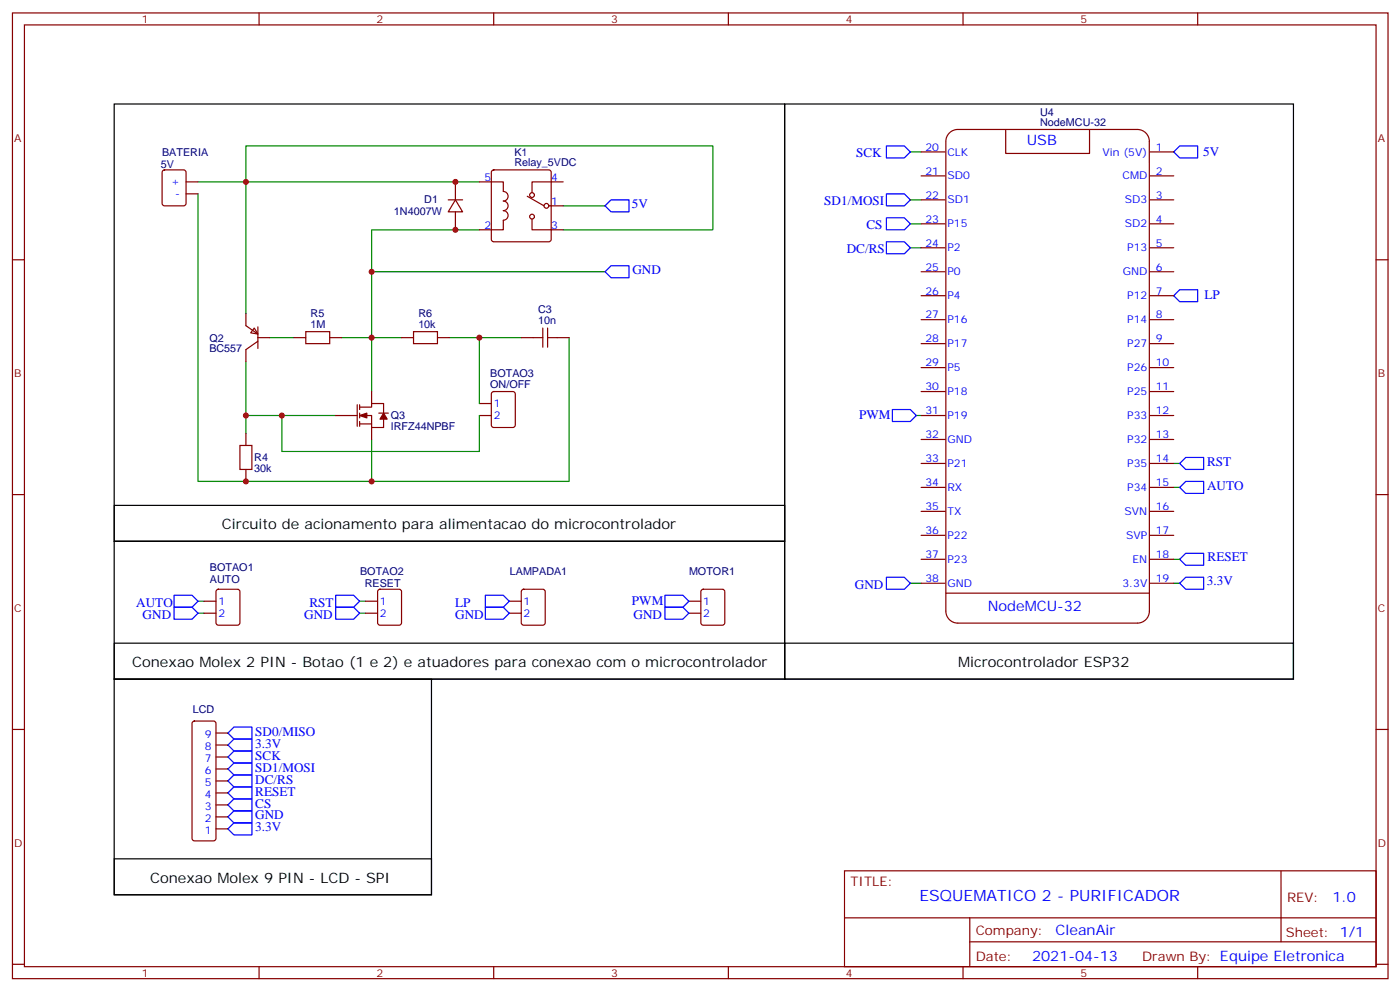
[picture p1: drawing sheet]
<svg xmlns="http://www.w3.org/2000/svg" width="413mm" height="292mm" viewBox="0 0 413 292" stroke-linecap="round" stroke-linejoin="round" font-family="sans-serif">
<g fill="none" stroke="#870000" stroke-width=".35">
<path d="M3.7 3.8h405.3v284.3h-405.3zM7.2 7.3h398.3v277.3h-398.3zM76.3 3.8v3.5M145.5 3.8v3.5M214.6 3.8v3.5M283.8 3.8v3.5M352.9 3.8v3.5M296.4 38.1v7.1h24.6v-7.1M48 50.2l.5-.2h5.6l.7 .5v9.4l-.4 .7h-5.9l-.7-.5v-9.4zM54.8 53.6h3.5M54.8 57.1h3.5M132.1 58.8h4.2"/>
<path d="M134.2 58.8l2.1 3.6h-4.2zM134.2 53.6v5.2M141.3 53.6h7v2.8a1.41 1.41 0 0 1 1.4 1.4 1.41 1.41 0 0 1-1.4 1.4 1.41 1.41 0 0 1 1.4 1.4 1.41 1.41 0 0 1-1.4 1.4 1.41 1.41 0 0 1 1.4 1.4 1.41 1.41 0 0 1-1.4 1.4v2.9h-7M145 50.2l.5-.2h16.2l.5 .2 .2 .5v19.8l-.2 .5-.5 .2h-16.2l-.5-.2-.2-.5v-19.8zM155.4 57.8l4.9 2.8M165.9 53.6h-9.1v3.1M271.4 58.8h7.1M271.4 51.8h7.1M271.4 44.7h7.1M278.7 41.6a3.5 3.5 0 0 1 3.5-3.5h53a3.5 3.5 0 0 1 3.5 3.5v138.4M278.7 41.8v138.1M338.8 58.8h7.1"/>
<path d="M338.8 51.8h7.1M338.8 44.7h7.1M3.7 76.5h3.5M134.2 62.4v5.3M156.8 64.5v3.2h9.1M161.7 60.6h4.2M271.4 73h7.1M271.4 65.9h7.1M338.8 73h7.1M338.8 65.9h7.1M405.5 76.5h3.5M72.5 92.4v3.5l3.5 2.5"/>
<path d="M74.9 96.6l1.1 1.8-2.1-.4zM76 99.4h3.5M76 96.2v6.4M86.6 99.4h3.5M90.1 97.6h7.1v3.6h-7.1zM97.2 99.4h3.5M118.3 99.4h3.5M121.8 97.6h7.1v3.6h-7.1zM128.9 99.4h3.5M153.6 99.4h6.3M159.9 96.6v5.6M161.4 99.4h6.3"/>
<path d="M161.4 96.6v5.6M271.4 94.1h7.1M271.4 87.1h7.1M271.4 80h7.1M338.8 94.1h7.1M338.8 87.1h7.1M338.8 80h7.1M76 100.5l-3.5 2.4v3.6M105.3 119.2v6.3M106 119.9h3.5v-1.1h3.5v2.8M106 119.2v1.4M109.5 115.3v3.5"/>
<path d="M141.3 118.8h3.5M145 115.5l.5-.2h5.6l.7 .4v9.5l-.4 .6-5.9 .1-.7-.5v-9.4zM271.4 115.3h7.1M271.4 108.2h7.1M271.4 101.2h7.1M338.8 115.3h7.1M338.8 108.2h7.1M338.8 101.2h7.1M70.7 131.2h3.5v7h-3.5zM72.5 127.6v3.6M72.5 138.2v3.5M98.9 122.3h6.4"/>
<path d="M106 122.3h3.5v3.6h3.5v-2.5M106 124.8h3.5M106 121.6v1.4M106 124.1v1.4M109.5 125.9v3.5M111.6 121.6h2.8M141.3 122.3h3.5M271.4 122.3h7.1M271.4 136.5h7.1M271.4 129.4h7.1M338.8 122.3h7.1M338.8 136.5h7.1"/>
<path d="M338.8 129.4h7.1M3.7 145.6h3.5M271.4 143.5h7.1M271.4 157.6h7.1M271.4 150.6h7.1M338.8 143.5h7.1M338.8 157.6h7.1M338.8 150.6h7.1M405.5 145.6h3.5M60.1 177h3.5M63.9 173.7l.4-.2h5.7l.6 .4 .1 9.5-.5 .6-5.9 .1-.6-.5-.1-9.4zM107.7 177h3.6"/>
<path d="M111.5 173.7l.5-.2h5.6l.7 .4v9.5l-.4 .6-5.9 .1-.7-.5v-9.4zM150.1 177h3.5M153.8 173.7l.5-.2h5.6l.7 .4 .1 9.5-.5 .6-5.9 .1-.6-.5-.1-9.4zM203 177h3.5M206.8 173.7l.4-.2h5.7l.6 .4 .1 9.5-.5 .6-5.9 .1-.6-.5-.1-9.4zM271.4 171.7h7.1M271.4 164.7h7.1M278.7 179.9a3.5 3.5 0 0 0 3.5 3.6h53a3.5 3.5 0 0 0 3.5-3.6M278.7 174.6h60M338.8 171.7h7.1M338.8 164.7h7.1M60.1 180.6h3.5"/>
<path d="M107.7 180.6h3.6M150.1 180.6h3.5M203 180.6h3.5M3.7 214.8h3.5M56.8 212.5l.5-.2h5.6l.5 .2 .2 .5v33.9l-.2 .5-.5 .2h-5.6l-.5-.3-.2-.4v-33.9zM63.6 219.4h3.6M63.6 215.8h3.6M405.5 214.8h3.5M63.6 237h3.6M63.6 233.5h3.6M63.6 229.9h3.6M63.6 226.4h3.6"/>
<path d="M63.6 222.9h3.6M63.6 244.1h3.6M63.6 240.5h3.6M248.8 256.4h156.7v28.2h-156.7zM377.5 256.4v20.9M248.9 270.2h156.5M285.8 277.3h119.6M285.8 270.2v14.2M3.7 283.9h3.5M76.3 284.6v3.5M145.5 284.6v3.5M214.6 284.6v3.5"/>
<path d="M283.8 284.6v3.5M352.9 284.6v3.5M405.5 283.9h3.5"/>
<circle cx="156.8" cy="57.4" r=".71"/>
<circle cx="156.8" cy="63.8" r=".71"/>
<circle cx="161" cy="60.6" r=".71"/>
</g>
<g fill="none" stroke="#00f" stroke-width=".35">
<path d="M261.2 57.1h5.3l1.8 1.7-1.8 1.8h-5.3zM261.2 43h5.3l1.8 1.7-1.8 1.8h-5.3zM345.9 44.7l1.7-1.7h5.3v3.5h-5.3zM178.3 60.6l1.8-1.8h5.2v3.6h-5.2zM261.2 64.1h5.3l1.8 1.8-1.8 1.8h-5.3zM261.2 71.2h5.3l1.8 1.8-1.8 1.7h-5.3zM178.3 80l1.8-1.8h5.2v3.6h-5.2zM345.9 87.1l1.7-1.8h5.3v3.5h-5.3zM263 120.6h5.3l1.7 1.7-1.7 1.8h-5.3zM349.4 134.7h5.3v3.5h-5.3l-1.8-1.7zM349.4 141.7h5.3v3.6h-5.3l-1.8-1.8zM51.3 175.3h5.3l1.7 1.7-1.7 1.8h-5.3z"/>
<path d="M51.3 178.8h5.3l1.7 1.8-1.7 1.7h-5.3zM98.9 175.3h5.3l1.8 1.7-1.8 1.8h-5.3zM98.9 178.8h5.3l1.8 1.8-1.8 1.7h-5.3zM143 178.8h5.3l1.8 1.8-1.8 1.7h-5.3zM143 175.3h5.3l1.8 1.7-1.8 1.8h-5.3zM195.9 175.3h5.3l1.8 1.7-1.8 1.8h-5.3zM195.9 178.8h5.3l1.8 1.8-1.8 1.7h-5.3zM261.2 170h5.3l1.8 1.7-1.8 1.8h-5.3zM347.6 164.7l1.8-1.8h5.3v3.5h-5.3zM347.6 171.7l1.8-1.7h5.3v3.5h-5.3zM67.2 219.4l1.7-1.8h5.3v3.5h-5.3zM68.9 214.1h5.3v3.5h-5.3l-1.7-1.8z"/>
<path d="M67.2 237l1.7-1.8h5.3v3.6h-5.3zM67.2 233.5l1.7-1.8h5.3v3.5h-5.3zM67.2 229.9l1.7-1.7h5.3v3.5h-5.3zM67.2 226.4l1.7-1.8h5.3v3.6h-5.3zM67.2 222.9l1.7-1.8h5.3v3.5h-5.3zM67.2 244.1l1.7-1.8h5.3v3.5h-5.3zM67.2 240.5l1.7-1.7h5.3v3.5h-5.3z"/>
</g>
<g fill="none" stroke="#008700" stroke-width=".35">
<path d="M58.3 57.1v84.6h109.4v-42.3M58.3 53.6h83M268.3 44.7h3.1M268.3 58.8h3.1M141.3 67.7h-31.8v47.6M165.9 67.7h44.1v-24.7h-137.5v49.4M165.9 60.6h12.4M268.3 73h3.1M268.3 65.9h3.1M79.5 99.4h7.1M100.7 99.4h17.6M109.5 80h68.8"/>
<path d="M132.4 99.4h21.2M141.3 99.4v19.4M72.5 106.5v21.1M72.5 122.3h26.4M83 122.3v10.6h58.3v-10.6M109.5 129.4v12.3M270 122.3h1.4M345.9 136.5h1.7M345.9 143.5h1.7M58.3 177h1.8M106 177h1.7M268.3 171.7h3.1"/>
<path d="M345.9 171.7h1.7M345.9 164.7h1.7M58.3 180.6h1.8M106 180.6h1.7"/>
</g>
<g fill="#870000" stroke="#870000" stroke-width=".35">
<path d="M106 122.3l2.1-.7v1.4z"/>
<path d="M113 121.6l1.1 1.8h-2.1z"/>
</g>
<path d="M33.7 30.6h197.5v128.8h-197.5zM231.2 30.6h149.9v169.4h-149.9zM33.7 159.4h197.5v40.6h-197.5zM33.7 148.8h197.5v10.6h-197.5zM33.7 189.4h197.5v10.6h-197.5zM33.7 200h93.4v63.5h-93.4zM231.2 189.4h149.9v10.6h-149.9zM33.7 252.9h93.4v10.6h-93.4z" fill="none" stroke="#000" stroke-width=".35"/>
<g fill="#c00">
<circle cx="109.5" cy="80" r=".88"/>
<circle cx="72.5" cy="53.6" r=".88"/>
<circle cx="109.5" cy="99.4" r=".88"/>
<circle cx="109.5" cy="141.7" r=".88"/>
<circle cx="72.5" cy="141.7" r=".88"/>
<circle cx="141.3" cy="99.4" r=".88"/>
<circle cx="83" cy="122.3" r=".88"/>
<circle cx="72.5" cy="122.3" r=".88"/>
<circle cx="134.2" cy="67.7" r=".88"/>
<circle cx="134.2" cy="53.6" r=".88"/>
</g>
<text font-size="4.6" fill="#00f" x="270.9" y="265.4">ESQUEMATICO 2 - PURIFICADOR</text>
<g font-size="4.2" fill="#00f">
<text x="302.6" y="42.6">USB</text>
<text x="291.1" y="179.8">NodeMCU-32</text>
<text x="392.6" y="265.7">1.0</text>
<text x="311" y="275.2">CleanAir</text>
<text x="304.1" y="283">2021-04-13</text>
</g>
<g font-size="4.2">
<text x="65.4" y="155.9">Circuito de acionamento para alimentacao do microcontrolador</text>
<text x="38.9" y="196.4">Conexao Molex 2 PIN - Botao (1 e 2) e atuadores para conexao com o microcontrolador</text>
<text x="282.4" y="196.4">Microcontrolador ESP32</text>
<text x="44.2" y="259.9">Conexao Molex 9 PIN - LCD - SPI</text>
</g>
<g font-size="3.9" fill="#00f">
<text x="252.3" y="46.3">SCK</text>
<text x="354.5" y="45.9">5V</text>
<text x="186.2" y="61.3">5V</text>
<text x="242.9" y="60.4">SD1/MOSI</text>
<text x="255.3" y="67.5">CS</text>
<text x="249.5" y="74.6">DC/RS</text>
<text x="186.4" y="80.8">GND</text>
<text x="354.9" y="88.2">LP</text>
<text x="253.1" y="123.5">PWM</text>
<text x="355.7" y="137.2">RST</text>
<text x="355.7" y="144.3">AUTO</text>
<text x="355.8" y="165.3">RESET</text>
<text x="251.9" y="173.3">GND</text>
<text x="355.6" y="172.3">3.3V</text>
<text x="40.2" y="178.7">AUTO</text>
<text x="91.2" y="178.7">RST</text>
<text x="134.1" y="178.7">LP</text>
<text x="186.2" y="178.3">PWM</text>
<text x="42" y="182.1">GND</text>
<text x="89.7" y="182.1">GND</text>
<text x="134.1" y="182.3">GND</text>
<text x="186.7" y="182.3">GND</text>
<text x="75.2" y="220.1">3.3V</text>
<text x="75.2" y="216.6">SD0/MISO</text>
<text x="75.2" y="227.2">SD1/MOSI</text>
<text x="75.2" y="223.6">SCK</text>
<text x="75.2" y="230.7">DC/RS</text>
<text x="75.2" y="237.8">CS</text>
<text x="75.2" y="234.2">RESET</text>
<text x="75.2" y="244.8">3.3V</text>
<text x="75.2" y="241.3">GND</text>
</g>
<g font-size="3.9" fill="#800">
<text x="250.6" y="261">TITLE:</text>
<text x="379.2" y="265.7">REV:</text>
<text x="287.5" y="275.2">Company:</text>
<text x="378.9" y="275.8">Sheet: 1/1</text>
<text x="287.5" y="282.9">Date:</text>
<text x="336.6" y="282.9">Drawn By: Equipe Eletronica</text>
</g>
<g font-size="3.2" fill="#800">
<text x="41.8" y="6.8">1</text>
<text x="110.9" y="6.8">2</text>
<text x="180.1" y="6.8">3</text>
<text x="249.2" y="6.8">4</text>
<text x="318.3" y="6.8">5</text>
<text x="4.2" y="41.9">A</text>
<text x="406" y="41.9">A</text>
<text x="4.2" y="111.1">B</text>
<text x="406" y="111.1">B</text>
<text x="4.2" y="180.2">C</text>
<text x="406" y="180.2">C</text>
<text x="4.2" y="249.3">D</text>
<text x="406" y="249.3">D</text>
<text x="41.8" y="287.6">1</text>
<text x="110.9" y="287.6">2</text>
<text x="180.1" y="287.6">3</text>
<text x="249.2" y="287.6">4</text>
<text x="318.3" y="287.6">5</text>
</g>
<g font-size="3.2" fill="#000080">
<text x="306.5" y="34.1">U4</text>
<text x="306.5" y="37.1">NodeMCU-32</text>
<text x="47.8" y="45.8">BATERIA</text>
<text x="151.6" y="45.8">K1</text>
<text x="47.4" y="49.3">5V</text>
<text x="151.6" y="49">Relay_5VDC</text>
<text x="125" y="59.9">D1</text>
<text x="116.1" y="63.4">1N4007W</text>
<text x="91.5" y="93.4">R5</text>
<text x="123.3" y="93.4">R6</text>
<text x="158.5" y="95.5">10n</text>
<text x="158.5" y="92.3">C3</text>
<text x="61.7" y="100.5">Q2</text>
<text x="91.5" y="96.6">1M</text>
<text x="123.3" y="96.6">10k</text>
<text x="61.7" y="103.8">BC557</text>
<text x="144.5" y="111.1">BOTAO3</text>
<text x="144.4" y="114.2">ON/OFF</text>
<text x="115.1" y="123.5">Q3</text>
<text x="115.1" y="126.7">IRFZ44NPBF</text>
<text x="74.9" y="135.8">R4</text>
<text x="74.9" y="139.1">30k</text>
<text x="61.9" y="171.7">AUTO</text>
<text x="61.9" y="168.2">BOTAO1</text>
<text x="106.1" y="169.3">BOTAO2</text>
<text x="107.5" y="172.8">RESET</text>
<text x="150.2" y="169.3">LAMPADA1</text>
<text x="203" y="169.3">MOTOR1</text>
<text x="56.8" y="209.9">LCD</text>
</g>
<g font-size="3.2" fill="#00f">
<text x="272.7" y="44.4">20</text>
<text x="279.2" y="45.8">CLK</text>
<text x="324.9" y="45.8">Vin (5V)</text>
<text x="340.6" y="44.4">1</text>
<text x="142.8" y="53.2">5</text>
<text x="162.4" y="53.2">4</text>
<text x="272.7" y="51.4">21</text>
<text x="279.2" y="52.8">SD0</text>
<text x="330.8" y="52.8">CMD</text>
<text x="340.6" y="51.4">2</text>
<text x="50.5" y="54.6">+</text>
<text x="51.6" y="58.1">-</text>
<text x="272.7" y="58.5">22</text>
<text x="279.2" y="59.9">SD1</text>
<text x="331.5" y="59.9">SD3</text>
<text x="340.6" y="58.5">3</text>
<text x="162.4" y="60.3">1</text>
<text x="272.7" y="65.5">23</text>
<text x="340.6" y="65.5">4</text>
<text x="142.8" y="67.3">2</text>
<text x="162.4" y="67.3">3</text>
<text x="279.2" y="67">P15</text>
<text x="331.5" y="67">SD2</text>
<text x="272.7" y="72.6">24</text>
<text x="279.2" y="74">P2</text>
<text x="332.2" y="74">P13</text>
<text x="340.6" y="72.6">5</text>
<text x="272.7" y="79.7">25</text>
<text x="279.2" y="81.1">P0</text>
<text x="330.8" y="81.1">GND</text>
<text x="340.6" y="79.7">6</text>
<text x="272.7" y="86.7">26</text>
<text x="279.2" y="88.1">P4</text>
<text x="332.2" y="88.1">P12</text>
<text x="340.6" y="86.7">7</text>
<text x="272.7" y="93.8">27</text>
<text x="279.2" y="95.2">P16</text>
<text x="332.2" y="95.2">P14</text>
<text x="340.6" y="93.8">8</text>
<text x="272.7" y="100.8">28</text>
<text x="340.6" y="100.8">9</text>
<text x="272.7" y="107.9">29</text>
<text x="279.2" y="102.2">P17</text>
<text x="332.2" y="102.2">P27</text>
<text x="340.6" y="107.9">10</text>
<text x="279.2" y="109.3">P5</text>
<text x="332.2" y="109.3">P26</text>
<text x="145.5" y="119.9">1</text>
<text x="272.7" y="114.9">30</text>
<text x="279.2" y="116.3">P18</text>
<text x="332.2" y="116.3">P25</text>
<text x="340.6" y="114.9">11</text>
<text x="145.5" y="123.4">2</text>
<text x="272.7" y="122">31</text>
<text x="279.2" y="123.4">P19</text>
<text x="332.2" y="123.4">P33</text>
<text x="340.6" y="122">12</text>
<text x="272.7" y="129">32</text>
<text x="279.2" y="130.5">GND</text>
<text x="332.2" y="130.5">P32</text>
<text x="340.6" y="129">13</text>
<text x="272.7" y="136.1">33</text>
<text x="279.2" y="137.5">P21</text>
<text x="332.2" y="137.5">P35</text>
<text x="340.6" y="136.1">14</text>
<text x="272.7" y="143.2">34</text>
<text x="340.6" y="143.2">15</text>
<text x="279.2" y="144.6">RX</text>
<text x="332.2" y="144.6">P34</text>
<text x="272.7" y="150.2">35</text>
<text x="279.2" y="151.6">TX</text>
<text x="331.4" y="151.6">SVN</text>
<text x="340.6" y="150.2">16</text>
<text x="272.7" y="157.3">36</text>
<text x="279.2" y="158.7">P22</text>
<text x="331.9" y="158.7">SVP</text>
<text x="340.6" y="157.3">17</text>
<text x="272.7" y="164.3">37</text>
<text x="279.2" y="165.7">P23</text>
<text x="333.7" y="165.7">EN</text>
<text x="340.6" y="164.3">18</text>
<text x="272.7" y="171.4">38</text>
<text x="279.2" y="172.8">GND</text>
<text x="330.8" y="172.8">3.3V</text>
<text x="340.6" y="171.4">19</text>
<text x="64.3" y="178.1">1</text>
<text x="112" y="178.1">1</text>
<text x="154.3" y="178.1">1</text>
<text x="207.2" y="178.1">1</text>
<text x="64.3" y="181.6">2</text>
<text x="112" y="181.6">2</text>
<text x="154.3" y="181.6">2</text>
<text x="207.2" y="181.6">2</text>
<text x="60.3" y="220.8">8</text>
<text x="60.3" y="217.2">9</text>
<text x="60.3" y="227.8">6</text>
<text x="60.3" y="224.3">7</text>
<text x="60.3" y="231.4">5</text>
<text x="60.3" y="238.4">3</text>
<text x="60.3" y="234.9">4</text>
<text x="60.3" y="245.5">1</text>
<text x="60.3" y="241.9">2</text>
</g>
</svg>
